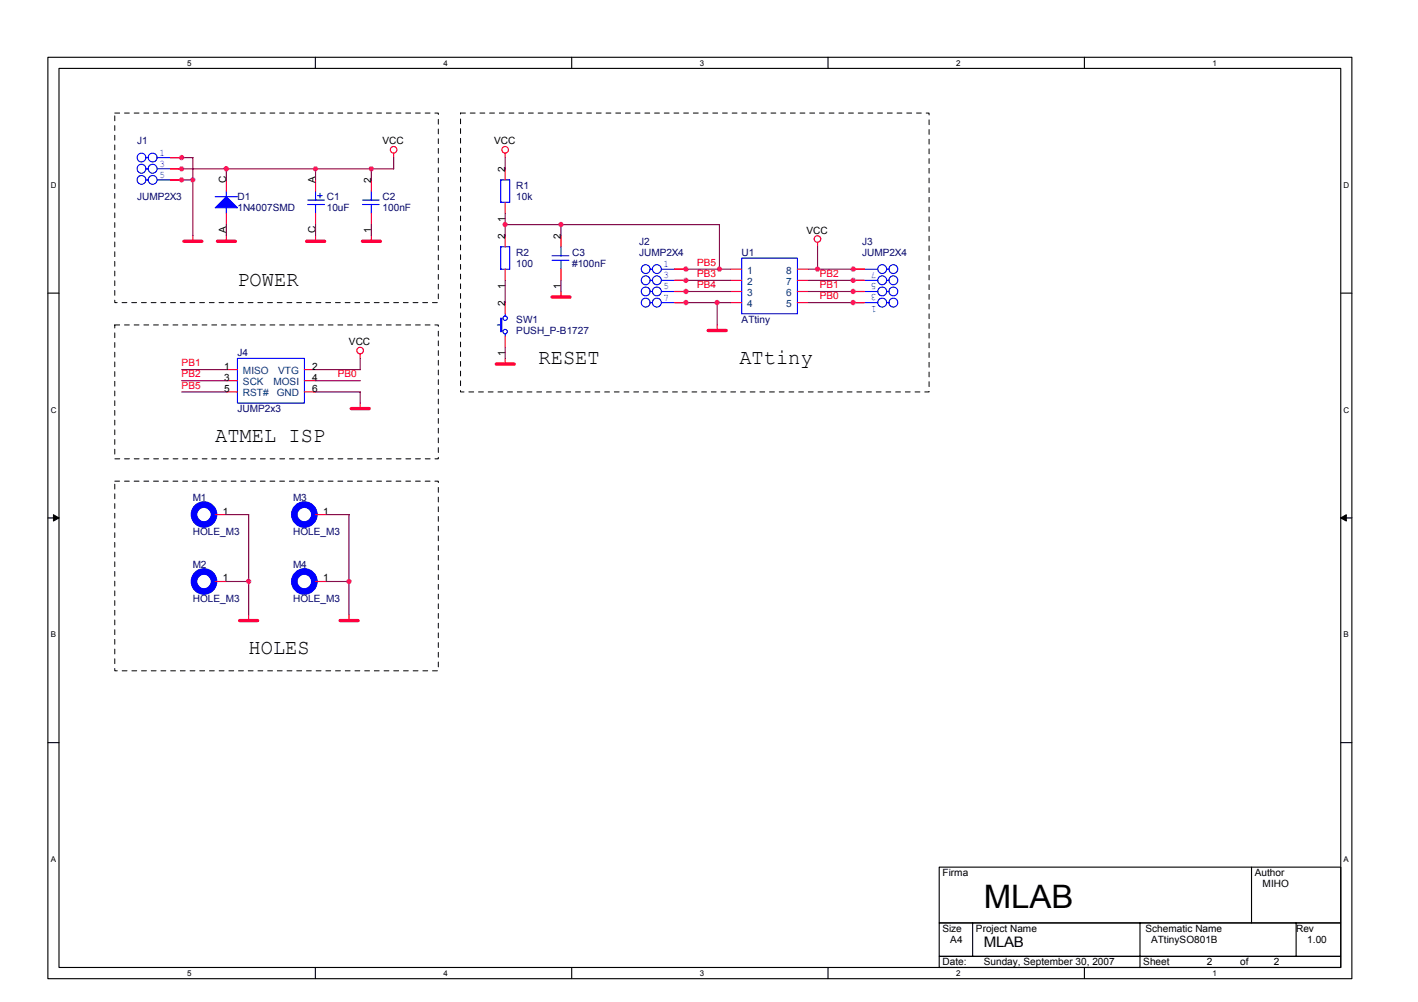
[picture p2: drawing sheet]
<svg xmlns="http://www.w3.org/2000/svg" width="297mm" height="210mm" viewBox="0 0 297 210" stroke-linecap="round" stroke-linejoin="round" font-family="sans-serif">
<path d="M10 12h273.2v193h-273.2zM12.4 14.3h268.5v188.4h-268.5z" fill="none" stroke="#000" stroke-width=".23"/>
<g fill="#fff">
<path d="M39.2 12.2h.9v1.9h-.9z"/>
<path d="M39.2 202.9h.9v1.9h-.9z"/>
</g>
<path d="M66.1 12v2.3M66.1 202.7v2.3" fill="none" stroke="#000" stroke-width=".23"/>
<g fill="#fff">
<path d="M92.9 12.2h.9v1.9h-.9z"/>
<path d="M92.9 202.9h.9v1.9h-.9z"/>
</g>
<path d="M119.8 12v2.3M119.8 202.7v2.3" fill="none" stroke="#000" stroke-width=".23"/>
<g fill="#fff">
<path d="M146.6 12.2h.9v1.9h-.9z"/>
<path d="M146.6 202.9h.9v1.9h-.9z"/>
</g>
<path d="M173.5 12v2.3M173.5 202.7v2.3" fill="none" stroke="#000" stroke-width=".23"/>
<g fill="#fff">
<path d="M200.3 12.2h.9v1.9h-.9z"/>
<path d="M200.3 202.9h.9v1.9h-.9z"/>
</g>
<path d="M227.2 12v2.3M227.2 202.7v2.3" fill="none" stroke="#000" stroke-width=".23"/>
<g fill="#fff">
<path d="M254 12.2h.9v1.9h-.9z"/>
<path d="M254 202.9h.9v1.9h-.9z"/>
<path d="M10.6 37.9h1.2v1.8h-1.2z"/>
<path d="M281.4 37.9h1.3v1.8h-1.3z"/>
<path d="M10.6 84.9h1.2v1.9h-1.2z"/>
<path d="M281.4 84.9h1.3v1.9h-1.3z"/>
</g>
<path d="M10 61.4h2.4M280.9 61.4h2.3" fill="none" stroke="#000" stroke-width=".23"/>
<g fill="#fff">
<path d="M10.6 132h1.1v1.9h-1.1z"/>
<path d="M281.4 132h1.2v1.9h-1.2z"/>
</g>
<path d="M10 108.5h2.4M280.9 108.5h2.3" fill="none" stroke="#000" stroke-width=".23"/>
<path d="M11.2 107.8l1.2 .7-1.2 .7zM280.9 108.5l1.1-.7v1.4z" fill="#000" stroke="#000" stroke-width=".21"/>
<g fill="#fff">
<path d="M10.6 179.1h1.1v1.9h-1.1z"/>
<path d="M281.4 179.1h1.2v1.9h-1.2z"/>
</g>
<path d="M10 155.6h2.4M280.9 155.6h2.3M196.7 181.7h84.2v11.6h-84.2zM196.7 193.3h84.2v7h-84.2zM203.7 193.3v7.1M238.8 193.3v9.4M262.2 181.7v11.7M271.5 193.3v7.1M196.7 200.3h84.2v2.4h-84.2z" fill="none" stroke="#000" stroke-width=".23"/>
<path d="M24 23.7h67.8v39.7h-67.8v-39.7M96.5 23.7h98.1v58.4h-98.1v-58.4M24 68.1h67.8v28h-67.8v-28M24 100.8h67.8v39.7h-67.8v-39.7" fill="none" stroke="#000" stroke-width=".21" stroke-dasharray="1 1 1 1 1 1 1 1"/>
<g fill="none" stroke="#f00" stroke-width=".23">
<path d="M35.7 33h2.4M35.7 35.4h2.4M35.7 37.7h2.4M47.4 37.7v2.3M66.1 37.7v2.3M77.8 37.7v2.3M82.5 32.1v.9M105.8 32.1v.9M105.8 35.4v2.3M40.4 49.4v1.2M47.4 44.7v2.4M47.4 49.4v1.2"/>
<path d="M66.1 44.7v2.4M66.1 49.4v1.2M77.8 44.7v2.4M77.8 49.4v1.2M105.8 42.4v2.3M105.8 49.4v2.3M105.8 56.4v2.3M117.5 49.4v2.3M117.5 56.4v2.3M141.3 58.7h2.4M141.3 56.4h2.4M153 58.7h2.4"/>
<path d="M153 56.4h2.4M167 58.7h2.4M167 56.4h2.4M171.3 50.8v.9M178.7 58.7h2.4M178.7 56.4h2.4M47.4 77.4h2.3M47.4 79.8h2.3M63.8 77.4h2.3M63.8 79.8h2.3M75.5 74.1v1M105.8 63.4v2.3"/>
<path d="M105.8 70.4v2.3M105.8 75.1v1.2M117.5 61.1v1.2M141.3 63.4h2.4M141.3 61.1h2.4M150.2 68.1v1.2M153 63.4h2.4M153 61.1h2.4M167 63.4h2.4M167 61.1h2.4M178.7 63.4h2.4M178.7 61.1h2.4"/>
<path d="M47.4 82.1h2.3M63.8 82.1h2.3M75.5 84.4v1.2M45.1 107.8h2.3M66.1 107.8h2.3M45.1 121.8h2.3M52.1 128.8v1.2M66.1 121.8h2.3M73.1 128.8v1.2"/>
<circle cx="82.4" cy="31.4" r=".69"/>
<circle cx="105.8" cy="31.4" r=".69"/>
<circle cx="171.2" cy="50.1" r=".69"/>
<circle cx="75.4" cy="73.4" r=".69"/>
</g>
<path d="M38.5 50.5h3.8M45.5 50.5h3.8M64.2 50.5h3.8M75.9 50.5h3.8M104 76.3h3.7M115.7 62.2h3.7M148.4 69.2h3.7M73.6 85.6h3.7M50.2 130h3.8M71.2 130h3.8" fill="none" stroke="#f00" stroke-width=".7"/>
<g fill="none" stroke="#00f" stroke-width=".23">
<path d="M30.6 33h.4M30.6 35.4h.4M30.6 37.7h.4M32.9 33h2.8M32.9 35.4h2.8M32.9 37.7h2.8M106.8 37.7h-1.9v4.7M106.8 37.7v4.7h-1.9M45.1 41.2h4.7M47.4 40v1.2M47.4 43.5v1.2M64.4 41.9h3.6"/>
<path d="M64.4 42.8h3.6M66.1 40v1.9M66.1 42.8v1.9M66.5 41h1M67 40.5v1M75.9 41.9h3.5M75.9 42.8h3.5M77.8 40v1.9M77.8 42.8v1.9M104.9 51.7h1.9v4.7h-1.9zM115.7 54.5h3.5M115.7 53.6h3.5"/>
<path d="M117.5 51.7v1.9M117.5 54.5v1.9M136.2 58.7h.5M136.2 56.4h.5M138.5 58.7h2.8M138.5 56.4h2.8M155.4 54.1h11.6v11.6h-11.6zM181.1 58.7h2.8M181.1 56.4h2.8M185.8 58.7h.4M185.8 56.4h.4M49.7 75.1h14.1v9.3h-14.1z"/>
<path d="M104.2 68.1h.7M105.8 65.7v.5M105.8 70v.4M136.2 63.4h.5M136.2 61.1h.5M138.5 63.4h2.8M138.5 61.1h2.8M181.1 63.4h2.8M181.1 61.1h2.8M185.8 63.4h.4M185.8 61.1h.4M44.8 107.8h.3"/>
<path d="M65.8 107.8h.3M44.8 121.8h.3M65.8 121.8h.3"/>
<circle cx="29.6" cy="35.3" r=".93"/>
<circle cx="29.6" cy="33" r=".92"/>
<circle cx="29.6" cy="37.7" r=".92"/>
<circle cx="32" cy="35.3" r=".93"/>
<circle cx="32" cy="33" r=".93"/>
<circle cx="32" cy="37.7" r=".93"/>
<circle cx="135.3" cy="58.7" r=".93"/>
<circle cx="135.3" cy="56.4" r=".92"/>
<circle cx="137.6" cy="58.7" r=".93"/>
<circle cx="137.6" cy="56.4" r=".93"/>
<circle cx="184.8" cy="58.7" r=".93"/>
<circle cx="184.8" cy="56.4" r=".93"/>
<circle cx="187.1" cy="58.7" r=".93"/>
<circle cx="187.1" cy="56.4" r=".92"/>
<circle cx="105.8" cy="69.5" r=".46"/>
<circle cx="105.8" cy="66.7" r=".46"/>
<circle cx="135.3" cy="63.4" r=".93"/>
<circle cx="135.3" cy="61.1" r=".92"/>
<circle cx="137.6" cy="63.4" r=".93"/>
<circle cx="137.6" cy="61.1" r=".93"/>
<circle cx="184.8" cy="63.4" r=".93"/>
<circle cx="184.8" cy="61.1" r=".93"/>
<circle cx="187.1" cy="63.4" r=".93"/>
<circle cx="187.1" cy="61.1" r=".92"/>
</g>
<g fill="none" stroke="#00f" stroke-width="1.4">
<circle cx="42.7" cy="107.8" r="2.09"/>
<circle cx="63.8" cy="107.8" r="2.09"/>
<circle cx="42.7" cy="121.8" r="2.1"/>
<circle cx="63.8" cy="121.8" r="2.1"/>
</g>
<g fill="#00f" stroke="#00f" stroke-width=".23">
<path d="M45.1 43.5l2.3-2.3 2.3 2.3z" fill-rule="evenodd"/>
<path d="M104.9 66.7h.2v2.8h-.2z" fill-rule="evenodd"/>
</g>
<g fill="none" stroke="#800040" stroke-width=".23">
<path d="M38.1 35.4h44.4M38.1 33h2.3v16.4M38.1 37.7h2.3M47.4 35.4v2.3M66.1 35.4v2.3M77.8 35.4v2.3M82.5 33v2.4M105.8 33v2.4M47.4 47.1v2.3M66.1 47.1v2.3M77.8 47.1v2.3M105.8 44.7v4.7"/>
<path d="M105.8 58.7v4.7M105.8 47.1h44.9v9.3M117.5 47.1v2.3M117.5 58.7v2.4M143.7 56.4h9.4M143.7 58.7h9.4M169.4 56.4h9.3M169.4 58.7h9.3M171.3 51.7v4.7M38.1 79.8h9.3M38.1 77.4h9.3M66.1 79.8h9.4"/>
<path d="M66.1 77.4h9.4M75.5 75.1v2.3M105.8 72.7v2.4M143.7 63.4h9.4M143.7 61.1h9.4M150.2 63.4v4.7M169.4 63.4h9.3M169.4 61.1h9.3M38.1 82.1h9.3M66.1 82.1h9.4v2.4M47.4 107.8h4.7v21.1M68.4 107.8h4.7v21.1"/>
<path d="M47.4 121.8h4.7M68.4 121.8h4.7"/>
</g>
<g fill="#f0f" stroke="#f0f" stroke-width=".23">
<circle cx="77.8" cy="35.4" r=".46"/>
<circle cx="171.2" cy="56.4" r=".46"/>
<circle cx="143.7" cy="63.4" r=".46"/>
<circle cx="150.2" cy="63.4" r=".46"/>
<circle cx="52.1" cy="121.8" r=".46"/>
<circle cx="38" cy="33" r=".46"/>
<circle cx="38" cy="35.4" r=".46"/>
<circle cx="47.4" cy="35.4" r=".46"/>
<circle cx="143.7" cy="58.7" r=".46"/>
<circle cx="105.8" cy="47" r=".46"/>
<circle cx="117.5" cy="47" r=".46"/>
<circle cx="178.7" cy="56.4" r=".46"/>
<circle cx="178.7" cy="58.7" r=".46"/>
<circle cx="150.7" cy="56.4" r=".46"/>
<circle cx="178.7" cy="63.4" r=".46"/>
<circle cx="73.1" cy="121.8" r=".46"/>
<circle cx="178.7" cy="61.1" r=".46"/>
<circle cx="66.1" cy="35.4" r=".46"/>
<circle cx="38" cy="37.7" r=".46"/>
<circle cx="40.4" cy="37.7" r=".46"/>
<circle cx="143.7" cy="56.4" r=".46"/>
<circle cx="143.7" cy="61.1" r=".46"/>
</g>
<text font-size="6.8" x="206.1" y="190.1">MLAB</text>
<g font-size="4.4">
<text x="49.7" y="59.9">POWER</text>
<text x="112.8" y="76.3">RESET</text>
<text x="154.9" y="76.3">ATtiny</text>
<text x="45.1" y="92.6">ATMEL ISP</text>
<text x="52.1" y="137">HOLES</text>
</g>
<text font-size="3" x="206.1" y="198.4">MLAB</text>
<g font-size="2.1" fill="#000080">
<text x="28.7" y="30.2">J1</text>
<text x="28.7" y="41.9">JUMP2X3</text>
<text x="49.7" y="41.9">D1</text>
<text x="68.4" y="41.9">C1</text>
<text x="80.1" y="41.9">C2</text>
<text x="108.2" y="39.6">R1</text>
<text x="108.2" y="41.9">10k</text>
<text x="49.7" y="44.3">1N4007SMD</text>
<text x="68.4" y="44.3">10uF</text>
<text x="80.1" y="44.3">100nF</text>
<text x="108.2" y="53.6">R2</text>
<text x="119.8" y="53.6">C3</text>
<text x="133.9" y="51.3">J2</text>
<text x="133.9" y="53.6">JUMP2X4</text>
<text x="155.4" y="53.6">U1</text>
<text x="180.6" y="51.3">J3</text>
<text x="180.6" y="53.6">JUMP2X4</text>
<text x="108.2" y="55.9">100</text>
<text x="119.8" y="55.9">#100nF</text>
<text x="108.2" y="67.6">SW1</text>
<text x="108.2" y="70">PUSH_P-B1727</text>
<text x="155.4" y="67.6">ATtiny</text>
<text x="49.7" y="74.6">J4</text>
<text x="49.7" y="86.3">JUMP2x3</text>
<text x="40.4" y="105">M1</text>
<text x="61.4" y="105">M3</text>
<text x="40.4" y="112">HOLE_M3</text>
<text x="61.4" y="112">HOLE_M3</text>
<text x="40.4" y="119">M2</text>
<text x="61.4" y="119">M4</text>
<text x="40.4" y="126">HOLE_M3</text>
<text x="61.4" y="126">HOLE_M3</text>
</g>
<g font-size="2.1" fill="#00f">
<text x="33.4" y="32.6">1</text>
<text x="33.4" y="34.9">3</text>
<text x="33.4" y="37.3">5</text>
<text x="139" y="56">1</text>
<text x="139" y="58.3">3</text>
<text x="183.6" y="59.3" transform="rotate(180 183.6 59.3)">5</text>
<text x="183.6" y="57" transform="rotate(180 183.6 57)">7</text>
<text x="139" y="60.6">5</text>
<text x="139" y="63">7</text>
<text x="183.6" y="64" transform="rotate(180 183.6 64)">1</text>
<text x="183.6" y="61.7" transform="rotate(180 183.6 61.7)">3</text>
</g>
<g font-size="2.1">
<text x="80.1" y="30.2">VCC</text>
<text x="103.5" y="30.2">VCC</text>
<text x="47.4" y="38.4" transform="rotate(-90 47.4 38.4)">C</text>
<text x="66.1" y="38.4" transform="rotate(-90 66.1 38.4)">A</text>
<text x="77.8" y="38.4" transform="rotate(-90 77.8 38.4)">2</text>
<text x="105.8" y="36.1" transform="rotate(-90 105.8 36.1)">2</text>
<text x="105.8" y="46.4" transform="rotate(-90 105.8 46.4)">1</text>
<text x="47.4" y="48.8" transform="rotate(-90 47.4 48.8)">A</text>
<text x="66.1" y="48.8" transform="rotate(-90 66.1 48.8)">C</text>
<text x="77.8" y="48.8" transform="rotate(-90 77.8 48.8)">1</text>
<text x="105.8" y="50.1" transform="rotate(-90 105.8 50.1)">2</text>
<text x="117.5" y="50.1" transform="rotate(-90 117.5 50.1)">2</text>
<text x="168.9" y="48.9">VCC</text>
<text x="105.8" y="64.1" transform="rotate(-90 105.8 64.1)">2</text>
<text x="105.8" y="60.5" transform="rotate(-90 105.8 60.5)">1</text>
<text x="117.5" y="60.5" transform="rotate(-90 117.5 60.5)">1</text>
<text x="46.9" y="77.4">1</text>
<text x="65.4" y="77.4">2</text>
<text x="73.1" y="72.3">VCC</text>
<text x="105.8" y="74.5" transform="rotate(-90 105.8 74.5)">1</text>
<text x="46.9" y="79.7">3</text>
<text x="46.9" y="82.1">5</text>
<text x="65.4" y="79.7">4</text>
<text x="65.4" y="82.1">6</text>
<text x="46.7" y="107.8">1</text>
<text x="67.7" y="107.8">1</text>
<text x="46.7" y="121.8">1</text>
<text x="67.7" y="121.8">1</text>
<text x="197.4" y="183.5">Firma</text>
<text x="262.9" y="183.5">Author</text>
<text x="264.5" y="185.9">MIHO</text>
<text x="197.4" y="195.2">Size</text>
<text x="199.1" y="197.5">A4</text>
<text x="204.4" y="195.2">Project Name</text>
<text x="240" y="195.2">Schematic Name</text>
<text x="241.1" y="197.5">ATtinySO801B</text>
<text x="271.5" y="195.2">Rev</text>
<text x="273.9" y="197.5">1.00</text>
<text x="197.4" y="202.2">Date:</text>
<text x="206.1" y="202.2">Sunday, September 30, 2007</text>
<text x="239.5" y="202.2">Sheet</text>
<text x="252.8" y="202.2">2</text>
<text x="259.8" y="202.2">of</text>
<text x="266.8" y="202.2">2</text>
</g>
<g font-size="2.1" fill="#f00">
<text x="146" y="58">PB3</text>
<text x="146" y="55.7">PB5</text>
<text x="171.7" y="58">PB2</text>
<text x="146" y="60.4">PB4</text>
<text x="171.7" y="62.7">PB0</text>
<text x="171.7" y="60.4">PB1</text>
<text x="38.1" y="76.7">PB1</text>
<text x="38.1" y="79.1">PB2</text>
<text x="38.1" y="81.4">PB5</text>
<text x="70.8" y="79.1">PB0</text>
</g>
<g font-size="2.1" fill="#004080">
<text x="156.5" y="57.3">1</text>
<text x="156.5" y="59.7">2</text>
<text x="164.7" y="59.7">7</text>
<text x="164.7" y="57.3">8</text>
<text x="156.5" y="62">3</text>
<text x="156.5" y="64.3">4</text>
<text x="164.7" y="64.3">5</text>
<text x="164.7" y="62">6</text>
<text x="50.9" y="78.4">MISO</text>
<text x="50.9" y="80.7">SCK</text>
<text x="50.9" y="83.1">RST#</text>
<text x="57.3" y="80.7">MOSI</text>
<text x="58" y="83.1">GND</text>
<text x="58.3" y="78.4">VTG</text>
</g>
<g font-size="1.7">
<text x="39.2" y="13.7">5</text>
<text x="92.9" y="13.7">4</text>
<text x="146.6" y="13.7">3</text>
<text x="200.3" y="13.7">2</text>
<text x="254" y="13.7">1</text>
<text x="10.6" y="39.4">D</text>
<text x="281.4" y="39.4">D</text>
<text x="10.6" y="86.4">C</text>
<text x="281.4" y="86.4">C</text>
<text x="10.6" y="133.5">B</text>
<text x="281.4" y="133.5">B</text>
<text x="10.6" y="180.6">A</text>
<text x="281.4" y="180.6">A</text>
<text x="39.2" y="204.4">5</text>
<text x="92.9" y="204.4">4</text>
<text x="146.6" y="204.4">3</text>
<text x="200.3" y="204.4">2</text>
<text x="254" y="204.4">1</text>
</g>
</svg>
